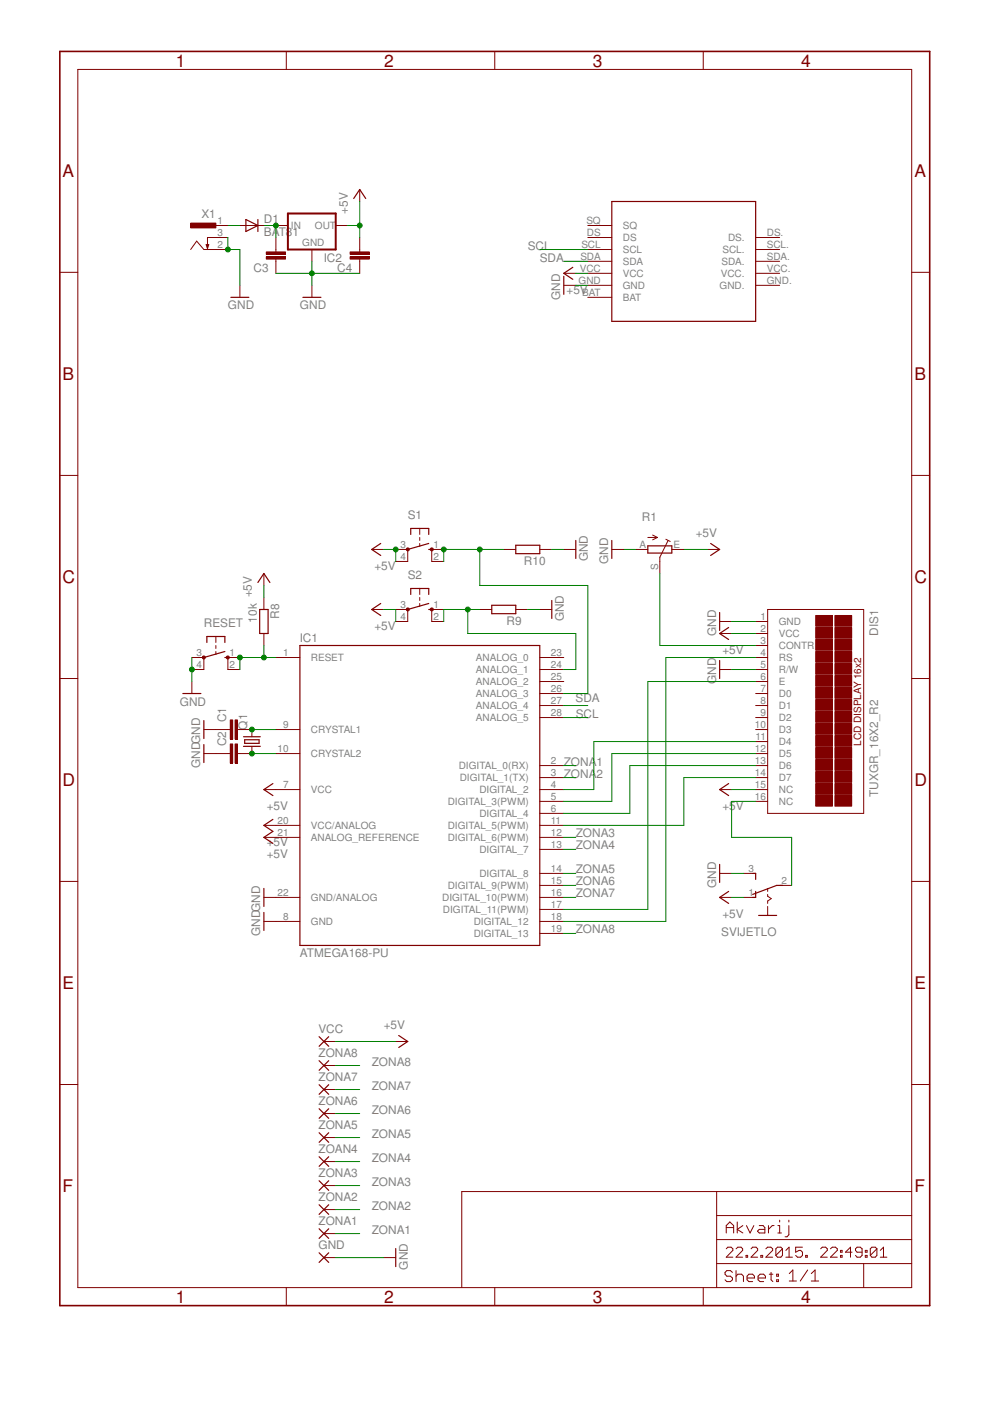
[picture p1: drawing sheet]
<svg xmlns="http://www.w3.org/2000/svg" width="210mm" height="297mm" viewBox="0 0 210 297" stroke-linecap="round" stroke-linejoin="round" font-family="sans-serif">
<path d="M63.5 136.6h50.7v63.4h-50.7zM51.5 155.9h3.6M51.5 157.9h3.6M51.8 156.5h3v.8h-3z" fill="none" stroke="#800000" stroke-width=".25"/>
<g fill="none" stroke="#800000" stroke-width=".21">
<path d="M58.4 47.7h2.5M66 52.8v2.5M71 47.7h2.6M58.4 139.1h5.1M114.2 139.1h5.1M159.9 139.1h2.5M159.9 131.5h2.5M159.9 134h2.5M159.9 136.6h2.5M162.4 128.9h20.4v43.2h-20.4zM53.3 154.3v1.6M53.3 157.9v1.5"/>
<path d="M58.4 159.4h5.1M58.4 154.3h5.1M114.2 151.8h5.1M114.2 149.3h5.1M114.2 146.7h5.1M114.2 144.2h5.1M114.2 141.6h5.1M159.9 159.4h2.5M159.9 154.3h2.5M159.9 151.8h2.5M159.9 149.3h2.5M159.9 146.7h2.5"/>
<path d="M159.9 144.2h2.5M159.9 141.6h2.5M159.9 156.9h2.5M58.4 167h5.1M58.4 177.2h5.1M58.4 174.6h5.1M114.2 167h5.1M114.2 177.2h5.1M114.2 174.6h5.1M114.2 179.7h5.1M114.2 172.1h5.1M114.2 169.5h5.1"/>
<path d="M114.2 164.5h5.1M114.2 162h5.1M159.9 167h2.5M159.9 169.5h2.5M159.9 164.5h2.5M159.9 162h2.5M58.4 194.9h5.1M58.4 189.9h5.1M114.2 197.5h5.1M114.2 194.9h5.1M114.2 189.9h5.1M114.2 192.4h5.1"/>
<path d="M114.2 187.3h5.1M114.2 184.8h5.1"/>
</g>
<path d="M60.9 45.2h10.1v7.6h-10.1z" fill="none" stroke="#800000" stroke-width=".42"/>
<path d="M176.7 130.2h3.5v2.3h-3.5z" fill-rule="evenodd" fill="#800000"/>
<path d="M176.7 130.2h3.5v2.3h-3.5z" fill="none" stroke="#800000" stroke-width=".21"/>
<path d="M172.6 130.2h3.5v2.3h-3.5z" fill-rule="evenodd" fill="#800000"/>
<path d="M172.6 130.2h3.5v2.3h-3.5z" fill="none" stroke="#800000" stroke-width=".21"/>
<path d="M176.7 132.8h3.5v2.2h-3.5z" fill-rule="evenodd" fill="#800000"/>
<path d="M176.7 132.8h3.5v2.2h-3.5z" fill="none" stroke="#800000" stroke-width=".21"/>
<path d="M172.6 132.8h3.5v2.2h-3.5z" fill-rule="evenodd" fill="#800000"/>
<path d="M172.6 132.8h3.5v2.2h-3.5z" fill="none" stroke="#800000" stroke-width=".21"/>
<path d="M176.7 135.3h3.5v2.3h-3.5z" fill-rule="evenodd" fill="#800000"/>
<path d="M176.7 135.3h3.5v2.3h-3.5z" fill="none" stroke="#800000" stroke-width=".21"/>
<path d="M172.6 135.3h3.5v2.3h-3.5z" fill-rule="evenodd" fill="#800000"/>
<path d="M172.6 135.3h3.5v2.3h-3.5z" fill="none" stroke="#800000" stroke-width=".21"/>
<path d="M176.7 137.8h3.5v2.3h-3.5z" fill-rule="evenodd" fill="#800000"/>
<path d="M176.7 137.8h3.5v2.3h-3.5z" fill="none" stroke="#800000" stroke-width=".21"/>
<path d="M172.6 137.8h3.5v2.3h-3.5z" fill-rule="evenodd" fill="#800000"/>
<path d="M172.6 137.8h3.5v2.3h-3.5z" fill="none" stroke="#800000" stroke-width=".21"/>
<path d="M176.7 140.4h3.5v2.3h-3.5z" fill-rule="evenodd" fill="#800000"/>
<path d="M176.7 140.4h3.5v2.3h-3.5z" fill="none" stroke="#800000" stroke-width=".21"/>
<path d="M172.6 140.4h3.5v2.3h-3.5z" fill-rule="evenodd" fill="#800000"/>
<path d="M172.6 140.4h3.5v2.3h-3.5z" fill="none" stroke="#800000" stroke-width=".21"/>
<path d="M176.7 142.9h3.5v2.3h-3.5z" fill-rule="evenodd" fill="#800000"/>
<path d="M176.7 142.9h3.5v2.3h-3.5z" fill="none" stroke="#800000" stroke-width=".21"/>
<path d="M172.6 142.9h3.5v2.3h-3.5z" fill-rule="evenodd" fill="#800000"/>
<path d="M172.6 142.9h3.5v2.3h-3.5z" fill="none" stroke="#800000" stroke-width=".21"/>
<path d="M176.7 145.5h3.5v2.2h-3.5z" fill-rule="evenodd" fill="#800000"/>
<path d="M176.7 145.5h3.5v2.2h-3.5z" fill="none" stroke="#800000" stroke-width=".21"/>
<path d="M172.6 145.5h3.5v2.2h-3.5z" fill-rule="evenodd" fill="#800000"/>
<path d="M172.6 145.5h3.5v2.2h-3.5z" fill="none" stroke="#800000" stroke-width=".21"/>
<path d="M176.7 148h3.5v2.3h-3.5z" fill-rule="evenodd" fill="#800000"/>
<path d="M176.7 148h3.5v2.3h-3.5z" fill="none" stroke="#800000" stroke-width=".21"/>
<path d="M172.6 148h3.5v2.3h-3.5z" fill-rule="evenodd" fill="#800000"/>
<path d="M172.6 148h3.5v2.3h-3.5z" fill="none" stroke="#800000" stroke-width=".21"/>
<path d="M176.7 150.5h3.5v2.3h-3.5z" fill-rule="evenodd" fill="#800000"/>
<path d="M176.7 150.5h3.5v2.3h-3.5z" fill="none" stroke="#800000" stroke-width=".21"/>
<path d="M172.6 150.5h3.5v2.3h-3.5z" fill-rule="evenodd" fill="#800000"/>
<path d="M172.6 150.5h3.5v2.3h-3.5z" fill="none" stroke="#800000" stroke-width=".21"/>
<path d="M176.7 153.1h3.5v2.3h-3.5z" fill-rule="evenodd" fill="#800000"/>
<path d="M176.7 153.1h3.5v2.3h-3.5z" fill="none" stroke="#800000" stroke-width=".21"/>
<path d="M172.6 153.1h3.5v2.3h-3.5z" fill-rule="evenodd" fill="#800000"/>
<path d="M172.6 153.1h3.5v2.3h-3.5z" fill="none" stroke="#800000" stroke-width=".21"/>
<path d="M176.7 155.6h3.5v2.3h-3.5z" fill-rule="evenodd" fill="#800000"/>
<path d="M176.7 155.6h3.5v2.3h-3.5z" fill="none" stroke="#800000" stroke-width=".21"/>
<path d="M172.6 155.6h3.5v2.3h-3.5z" fill-rule="evenodd" fill="#800000"/>
<path d="M172.6 155.6h3.5v2.3h-3.5z" fill="none" stroke="#800000" stroke-width=".21"/>
<path d="M176.7 158.2h3.5v2.2h-3.5z" fill-rule="evenodd" fill="#800000"/>
<path d="M176.7 158.2h3.5v2.2h-3.5z" fill="none" stroke="#800000" stroke-width=".21"/>
<path d="M172.6 158.2h3.5v2.2h-3.5z" fill-rule="evenodd" fill="#800000"/>
<path d="M172.6 158.2h3.5v2.2h-3.5z" fill="none" stroke="#800000" stroke-width=".21"/>
<path d="M176.7 160.7h3.5v2.3h-3.5z" fill-rule="evenodd" fill="#800000"/>
<path d="M176.7 160.7h3.5v2.3h-3.5z" fill="none" stroke="#800000" stroke-width=".21"/>
<path d="M172.6 160.7h3.5v2.3h-3.5z" fill-rule="evenodd" fill="#800000"/>
<path d="M172.6 160.7h3.5v2.3h-3.5z" fill="none" stroke="#800000" stroke-width=".21"/>
<path d="M176.7 163.2h3.5v2.3h-3.5z" fill-rule="evenodd" fill="#800000"/>
<path d="M176.7 163.2h3.5v2.3h-3.5z" fill="none" stroke="#800000" stroke-width=".21"/>
<path d="M172.6 163.2h3.5v2.3h-3.5z" fill-rule="evenodd" fill="#800000"/>
<path d="M172.6 163.2h3.5v2.3h-3.5z" fill="none" stroke="#800000" stroke-width=".21"/>
<path d="M176.7 165.8h3.5v2.3h-3.5z" fill-rule="evenodd" fill="#800000"/>
<path d="M176.7 165.8h3.5v2.3h-3.5z" fill="none" stroke="#800000" stroke-width=".21"/>
<path d="M172.6 165.8h3.5v2.3h-3.5z" fill-rule="evenodd" fill="#800000"/>
<path d="M172.6 165.8h3.5v2.3h-3.5z" fill="none" stroke="#800000" stroke-width=".21"/>
<path d="M176.7 168.3h3.5v2.3h-3.5z" fill-rule="evenodd" fill="#800000"/>
<path d="M176.7 168.3h3.5v2.3h-3.5z" fill="none" stroke="#800000" stroke-width=".21"/>
<path d="M172.6 168.3h3.5v2.3h-3.5z" fill-rule="evenodd" fill="#800000"/>
<path d="M50.8 47.7h5M76.1 40.1v2.5M66 60.4v2.5M149.7 116.2h2.6M55.8 121.3v2.6M55.8 126.4v2.5M55.8 134v2.6M152.3 131.5h2.5M152.3 134h2.5M45.7 154.3h2.5M50.8 154.3h2.5M172.6 168.3h3.5v2.3h-3.5z" fill="none" stroke="#800000" stroke-width=".21"/>
<path d="M52 46.4l2.6 1.3-2.6 1.3zM54.6 46.4v2.6M74.8 42l1.3-1.9 1.3 1.9M64.1 62.9h3.8M150.4 115l1.9 1.2-1.9 1.3M54.6 123.2l1.2-1.9 1.3 1.9M54.9 128.9h1.8v5.1h-1.8zM152.3 129.6v3.8M154.2 132.8l-1.9 1.2 1.9 1.3" fill="none" stroke="#800000" stroke-width=".25"/>
<path d="M49.7 152.3h.5v4.1h-.5z" fill-rule="evenodd" fill="#800000"/>
<path d="M49.7 152.3h.5v4.1h-.5z" fill="none" stroke="#800000" stroke-width=".21"/>
<path d="M48.7 152.3h.5v4.1h-.5z" fill-rule="evenodd" fill="#800000"/>
<path d="M45.7 159.4h2.5M48.2 154.3h.5M48.7 152.3h.5v4.1h-.5zM50.2 154.3h.6M50.8 159.4h2.5" fill="none" stroke="#800000" stroke-width=".21"/>
<path d="M49.7 157.4h.5v4.1h-.5z" fill-rule="evenodd" fill="#800000"/>
<path d="M49.7 157.4h.5v4.1h-.5z" fill="none" stroke="#800000" stroke-width=".21"/>
<path d="M48.7 157.4h.5v4.1h-.5z" fill-rule="evenodd" fill="#800000"/>
<g fill="none" stroke="#800000" stroke-width=".21">
<path d="M50.8 60.4v2.5M78.7 116.2h2.5M83.7 116.2h2.6v2.6h-2.6M88.8 111.8v1.3M88.8 113.7v.6M88.8 115v.6M93.9 116.2h-2.5v2.6h2.5M106.6 116.2h2.5M114.2 116.2h2.6M119.3 116.2h2.5M78.7 128.9h2.5M101.5 128.9h2.6"/>
<path d="M109.1 128.9h2.6M114.2 128.9h2.6M43.1 159.4h2.6M43.1 154.3h2.6M48.2 159.4h.5M48.7 157.4h.5v4.1h-.5zM50.2 159.4h.6M152.3 141.6h2.5M55.8 167h2.6M55.8 174.6h2.6M55.8 177.2h2.6M152.3 167h2.5"/>
<path d="M55.8 189.9h2.6M55.8 194.9h2.6M152.3 189.9h2.5M152.3 184.8h2.5M157.4 189.9h2.5M157.4 184.8h2.5M162.4 188v.6M162.4 189.2v.4l.8 .5-.8 .5v.5M162.4 191.8v1.9M165 187.3h2.5"/>
</g>
<g fill="none" stroke="#800000" stroke-width=".25">
<path d="M48.9 62.9h3.8M80.6 115l-1.9 1.2 1.9 1.3M86.9 113.1v-1.3h3.8v1.3M90.7 116.2h.7M109.1 115.4h5.1v1.7h-5.1zM121.8 114.3v3.9M80.6 127.7l-1.9 1.2 1.9 1.3M104.1 128.1h5v1.7h-5zM116.8 127v3.9M152.3 139.7v3.9M43.1 152.4v3.9M43.1 157.5v3.8"/>
<path d="M57.7 165.8l-1.9 1.2 1.9 1.3M57.7 173.4l-1.9 1.2 1.9 1.3-1.9 1.3 1.9 1.2M154.2 165.8l-1.9 1.2 1.9 1.3M55.8 188v3.8M55.8 193v3.8M152.3 182.9v3.8M154.2 188.6l-1.9 1.3 1.9 1.2M159.3 184.8h.6v1.3M159.9 188.6v1.3h-.6M160.5 193.7h3.8M165.6 187.3h-1.3l-5 1.9"/>
</g>
<path d="M86.1 116h.4v.5l-.2 .1-.2-.1-.2-.3z" fill-rule="evenodd" fill="#800000"/>
<path d="M86.1 116h.4v.5l-.2 .1-.2-.1-.2-.3z" fill="none" stroke="#800000" stroke-width=".21"/>
<path d="M91.1 116h.5v.5l-.2 .1-.3-.1-.1-.3z" fill-rule="evenodd" fill="#800000"/>
<path d="M91.1 116h.5v.5l-.2 .1-.3-.1-.1-.3zM83.7 128.9h2.6v2.6h-2.6M88.8 124.5v1.3M88.8 126.4v.6M88.8 127.7v.6M93.9 128.9h-2.5v2.6h2.5" fill="none" stroke="#800000" stroke-width=".21"/>
<path d="M90.7 115l-4.4 1.2M86.9 125.8v-1.3h3.8v1.3M90.7 128.9h.7" fill="none" stroke="#800000" stroke-width=".25"/>
<path d="M86.1 128.7h.4v.5l-.2 .1-.2-.1-.2-.3z" fill-rule="evenodd" fill="#800000"/>
<path d="M86.1 128.7h.4v.5l-.2 .1-.2-.1-.2-.3z" fill="none" stroke="#800000" stroke-width=".21"/>
<path d="M91.1 128.7h.5v.5l-.2 .1-.3-.1-.1-.3z" fill-rule="evenodd" fill="#800000"/>
<path d="M58.4 50.2v2.6M58.4 55.3v2.5M91.1 128.7h.5v.5l-.2 .1-.3-.1-.1-.3z" fill="none" stroke="#800000" stroke-width=".21"/>
<path d="M90.7 127.7l-4.4 1.2" fill="none" stroke="#800000" stroke-width=".25"/>
<path d="M56.3 53.3h4.1v.5h-4.1z" fill-rule="evenodd" fill="#800000"/>
<path d="M56.3 53.3h4.1v.5h-4.1z" fill="none" stroke="#800000" stroke-width=".21"/>
<path d="M56.3 54.3h4.1v.5h-4.1z" fill-rule="evenodd" fill="#800000"/>
<path d="M56.3 54.3h4.1v.5h-4.1zM58.4 52.8v.5M58.4 54.8v.5M76.1 50.2v2.6M76.1 55.3v2.5" fill="none" stroke="#800000" stroke-width=".21"/>
<path d="M74.1 53.3h4v.5h-4z" fill-rule="evenodd" fill="#800000"/>
<path d="M74.1 53.3h4v.5h-4z" fill="none" stroke="#800000" stroke-width=".21"/>
<path d="M74.1 54.3h4v.5h-4z" fill-rule="evenodd" fill="#800000"/>
<path d="M40.3 52.8l1.3-1.8 1.5 1.8h5.1M45.7 47.7h2.5M48.2 50.2h-4.3v2.3M74.1 54.3h4v.5h-4zM76.1 52.8v.5M76.1 54.8v.5" fill="none" stroke="#800000" stroke-width=".21"/>
<path d="M40.3 47.2h5.4v1h-5.4z" fill-rule="evenodd" fill="#800000"/>
<path d="M40.3 47.2h5.4v1h-5.4zM40.6 139.1h2.5v2.5h-2.5M45.7 134.7v1.2M45.7 136.6v.6M45.7 137.8v.7M50.8 139.1h-2.6v2.5h2.6" fill="none" stroke="#800000" stroke-width=".21"/>
<path d="M43.6 51.8h.6l-.3 .7zM43.8 135.9v-1.2h3.8v1.2M47.6 139.1h.6" fill="none" stroke="#800000" stroke-width=".25"/>
<path d="M42.9 138.9h.4l.2 .2-.2 .2-.2 .1-.2-.1z" fill-rule="evenodd" fill="#800000"/>
<path d="M42.9 138.9h.4l.2 .2-.2 .2-.2 .1-.2-.1z" fill="none" stroke="#800000" stroke-width=".21"/>
<path d="M48 138.9h.4l.2 .2-.2 .2-.2 .1-.2-.1z" fill-rule="evenodd" fill="#800000"/>
<g fill="none" stroke="#800000" stroke-width=".21">
<path d="M16.5 14.7h176.4v257.7h-176.4zM60.6 10.9v3.8M104.7 10.9v3.8M148.8 10.9v3.8M12.7 57.6h3.8M119.3 57.8h2.5M124.4 47.7h5.1M124.4 50.2h5.1M124.4 52.8h5.1M124.4 55.3h5.1M124.4 57.8h5.1M159.9 50.2h5.1"/>
<path d="M159.9 52.8h5.1M159.9 55.3h5.1M159.9 57.8h5.1M192.9 57.6h3.8M119.3 60.4h2.5M124.4 60.4h5.1M124.4 62.9h5.1M159.9 60.4h5.1M12.7 100.6h3.8M129.5 116.2h2.5M134.5 116.2h2.6M137.1 113.7h2"/>
<path d="M138.1 113.2l1 .5M139.1 113.7l-1 .5M140.9 114.1l.9 .5M141.4 114.4l-1.8 3.5v3.4M142.2 116.2h2.5M192.9 100.6h3.8M48 138.9h.4l.2 .2-.2 .2-.2 .1-.2-.1zM12.7 143.6h3.8M40.6 144.2v2.5M192.9 143.6h3.8M12.7 186.5h3.8M192.9 186.5h3.8"/>
<path d="M12.7 229.4h3.8M68.5 235.6h2.5M68.5 230.5h2.5M68.5 225.4h2.5M68.5 220.3h2.5M83.7 220.3h2.6M192.9 229.4h3.8M68.5 255.9h2.5M68.5 250.8h2.5M68.5 245.7h2.5M68.5 240.7h2.5M151.6 252.1v20.3"/>
<path d="M151.6 257.2h41.3M153.7 259.7h1.5M156 258.5v2.4M157.2 259.3l-1.2 .8 1.2 .8M157.9 259.3l.8 1.6 .8-1.6M160.7 259.3h.8l.3 .4v1.2h-1.1l-.4-.4 .4-.4h1.1M162.6 259.3v1.6M163.8 259.3h-.4l-.8 .8M164.6 259.3h.4v1.6M165 258.1v.4M166.9 259.3v1.9l-.4 .5h-.4M166.9 258.1v.4"/>
<path d="M192.9 252.1h-95.2v20.3M60.6 272.4v3.8M68.5 261h2.5M68.5 266.1h2.5M81.2 266.1h2.5M104.7 272.4v3.8M148.8 272.4v3.8M151.6 267.3h41.3M151.6 262.3h41.3M153.7 260.9v-1.6l.7-.8 .8 .8v1.6M153.7 264.2l.3-.3h.7l.4 .3v.3l-1.4 1.5h1.4M155 269.2l-.4-.4h-.8l-.4 .4v.4l.4 .4h.8l.4 .4v.4l-.4 .3h-.8l-.4-.3"/>
<path d="M155.7 264.2l.4-.3h.7l.3 .3v.3l-1.4 1.5h1.4M155.7 268.8v2.3M155.7 270l.4-.4h.8l.4 .4v1.1M157.9 265.6h.3v.4h-.3zM158.1 270.4h1.5v-.4l-.3-.4h-.8l-.4 .4v.8l.4 .3h.8M158.9 264.2l.4-.3h.7l.3 .3v.3l-1.4 1.5h1.4M160.4 270.4h1.6v-.4l-.4-.4h-.8l-.4 .4v.8l.4 .3h.8M161 265.6h.4v.4h-.4zM162.1 264.2l.3-.3h.7l.4 .3v.3l-1.4 1.5h1.4M162.8 269.6h.7M163.2 269.2v1.6l.3 .3M164.3 269.6h.4v.4h-.4z"/>
<path d="M164.3 270.8h.4v.3h-.4zM164.6 260.9h.8M165.6 264.2v1.4l-.4 .4h-.7l-.3-.4M165.6 264.2l-.4-.3h-.7l-.3 .3v1.4M165.6 264.2l-1.4 1.4M166.3 266h1.4M166.3 264.5l.7-.6v2.1M167 269.5l.8-.8v2.3M167 271h1.5M169.8 263.9h-1.4v1l.7-.4h.3l.4 .4v.7l-.4 .4h-.7l-.3-.4M170.5 265.6h.3v.4h-.3zM170.9 268.7l-1.6 2.3"/>
<path d="M171.7 271h1.5M171.7 269.5l.8-.8v2.3M173.7 264.2l.3-.3h.7l.3 .3v.3l-1.3 1.5h1.3M175.7 264.2l.4-.3h.7l.4 .3v.3l-1.5 1.5h1.5M177.8 265.6h.4v.4h-.4zM177.8 264.5h.4v.4h-.4zM180.3 264.9h-1.4l1.1-1v2.1M182.4 264.9h-1l-.4-.4v-.3l.4-.3h.6l.4 .3v1.4l-.4 .4h-.6l-.4-.4M182.8 267.3v5.1M183.1 265.6h.4v.4h-.4zM183.1 264.5h.4v.4h-.4zM185.5 264.2v1.4l-.3 .4h-.7l-.4-.4"/>
<path d="M185.5 264.2l-.3-.3h-.7l-.4 .3v1.4M185.5 264.2l-1.4 1.4M186.3 266h1.4M186.3 264.5l.6-.6v2.1"/>
</g>
<g fill="none" stroke="#800000" stroke-width=".25">
<path d="M119.3 58.5v3.8M121.2 56.6l-1.9 1.2 1.9 1.3M129.5 42.6h30.4v25.4h-30.4zM129.5 114.3v3.9M137.1 115.5h5.1v1.5h-5.1zM47.6 137.8l-4.5 1.3M38.7 146.7h3.8M67.5 219.3l2.1 2.1M69.6 219.3l-2.1 2.1M84.4 219.1l1.9 1.2-1.9 1.3M67.5 239.6l2.1 2.1M67.5 234.6l2.1 2"/>
<path d="M67.5 229.5l2.1 2M67.5 224.4l2.1 2M69.6 239.6l-2.1 2.1M69.6 234.6l-2.1 2M69.6 229.5l-2.1 2M69.6 224.4l-2.1 2M67.5 260l2.1 2M67.5 254.9l2.1 2M67.5 249.8l2.1 2M67.5 244.7l2.1 2.1M69.6 260l-2.1 2M69.6 254.9l-2.1 2"/>
<path d="M69.6 249.8l-2.1 2M69.6 244.7l-2.1 2.1M67.5 265l2.1 2.1M69.6 265l-2.1 2.1M83.7 264.2v3.8"/>
</g>
<path d="M12.7 10.9h184v265.3h-184z" fill="none" stroke="#800000" stroke-width=".34"/>
<path d="M58.4 57.8h17.7M66 55.3v5.1M154.8 131.5h5.1" fill="none" stroke="#008000" stroke-width=".21"/>
<circle cx="66" cy="57.8" r=".51" fill="#008000"/>
<g fill="none" stroke="#008000" stroke-width=".21">
<path d="M48.2 50.2v2.6h2.6v7.6M116.8 116.2h2.5M111.7 128.9h2.5M154.8 141.6h5.1M154.8 184.8h2.6"/>
<circle cx="66" cy="57.8" r=".51"/>
</g>
<circle cx="48.2" cy="52.8" r=".51" fill="#008000"/>
<g fill="none" stroke="#008000" stroke-width=".21">
<path d="M40.6 139.1v5.1"/>
<circle cx="48.2" cy="52.8" r=".51"/>
</g>
<circle cx="40.6" cy="141.6" r=".51" fill="#008000"/>
<g fill="none" stroke="#008000" stroke-width=".21">
<path d="M73.6 47.7h2.5M76.1 42.6v7.6M121.8 60.4h2.6M132 116.2h2.5M55.8 123.9v2.5M154.8 134h5.1M71 266.1h10.2"/>
<circle cx="40.6" cy="141.6" r=".51"/>
</g>
<circle cx="76.1" cy="47.7" r=".51" fill="#008000"/>
<g fill="none" stroke="#008000" stroke-width=".21">
<path d="M81.2 116.2h2.5v2.6M81.2 128.9h2.5v2.6M154.8 167h5.1M154.8 189.9h2.6"/>
<circle cx="76.1" cy="47.7" r=".51"/>
</g>
<circle cx="83.7" cy="116.2" r=".51" fill="#008000"/>
<g fill="none" stroke="#008000" stroke-width=".21">
<path d="M121.8 57.8h2.6M144.7 116.2h5M139.6 121.3v15.3h20.3M53.3 154.3h5.1M71 220.3h12.7"/>
<circle cx="83.7" cy="116.2" r=".51"/>
</g>
<circle cx="53.3" cy="154.3" r=".51" fill="#008000"/>
<g fill="none" stroke="#008000" stroke-width=".21">
<path d="M53.3 159.4h5.1"/>
<circle cx="53.3" cy="154.3" r=".51"/>
</g>
<circle cx="53.3" cy="159.4" r=".51" fill="#008000"/>
<g fill="none" stroke="#008000" stroke-width=".21">
<path d="M55.8 47.7h2.6v2.5"/>
<circle cx="53.3" cy="159.4" r=".51"/>
</g>
<circle cx="58.4" cy="47.7" r=".51" fill="#008000"/>
<g fill="none" stroke="#008000" stroke-width=".21">
<path d="M93.9 116.2h12.7M101.5 116.2v7.7h22.9v22.8h-5.1M159.9 139.1h-19v55.8h-21.6M159.9 144.2h-22.8v48.2h-17.8M159.9 159.4h-30.4v10.1h-10.2M159.9 156.9h-34.3v10.1h-6.3M159.9 164.5h-15.2v10.1h-25.4M159.9 162h-26.6v10.1h-14"/>
<circle cx="58.4" cy="47.7" r=".51"/>
</g>
<circle cx="101.5" cy="116.2" r=".51" fill="#008000"/>
<g fill="none" stroke="#008000" stroke-width=".21">
<path d="M93.9 116.2v2.6"/>
<circle cx="101.5" cy="116.2" r=".51"/>
</g>
<circle cx="93.9" cy="116.2" r=".51" fill="#008000"/>
<g fill="none" stroke="#008000" stroke-width=".21">
<path d="M93.9 128.9h7.6M99 128.9v5.1h22.8v7.6h-2.5"/>
<circle cx="93.9" cy="116.2" r=".51"/>
</g>
<circle cx="99" cy="128.9" r=".51" fill="#008000"/>
<g fill="none" stroke="#008000" stroke-width=".21">
<path d="M48.2 47.7h2.6M119.3 55.3h5.1M55.8 136.6v2.5M58.4 139.1h-7.6v2.5M93.9 128.9v2.6M119.3 149.3h5.1M159.9 169.5h-5.1v7.7h12.7v10.1"/>
<circle cx="99" cy="128.9" r=".51"/>
</g>
<circle cx="55.8" cy="139.1" r=".51" fill="#008000"/>
<circle cx="55.8" cy="139.1" r=".51" fill="none" stroke="#008000" stroke-width=".21"/>
<circle cx="50.8" cy="139.1" r=".51" fill="#008000"/>
<g fill="none" stroke="#008000" stroke-width=".21">
<path d="M114.2 52.8h10.2M119.3 151.8h5.1M119.3 162h2.5M119.3 164.5h2.5M119.3 177.2h2.5M119.3 179.7h2.5M119.3 184.8h2.5M119.3 187.3h2.5M119.3 189.9h2.5M119.3 197.5h2.5M71 235.6h5.1M71 230.5h5.1"/>
<path d="M71 225.4h5.1M71 255.9h5.1M71 250.8h5.1M71 245.7h5.1M71 240.7h5.1M71 261h5.1"/>
<circle cx="50.8" cy="139.1" r=".51"/>
</g>
<g font-size="3.7" fill="#800000">
<text x="37.2" y="14.1">1</text>
<text x="81.3" y="14.1">2</text>
<text x="125.4" y="14.1">3</text>
<text x="169.5" y="14.1">4</text>
<text x="13.3" y="37.5">A</text>
<text x="193.5" y="37.5">A</text>
<text x="13.3" y="80.4">B</text>
<text x="193.5" y="80.4">B</text>
<text x="13.3" y="123.4">C</text>
<text x="193.5" y="123.4">C</text>
<text x="13.3" y="166.3">D</text>
<text x="193.5" y="166.3">D</text>
<text x="13.3" y="209.3">E</text>
<text x="193.5" y="209.3">E</text>
<text x="13.3" y="252.2">F</text>
<text x="193.5" y="252.2">F</text>
<text x="37.2" y="275.6">1</text>
<text x="81.3" y="275.6">2</text>
<text x="125.4" y="275.6">3</text>
<text x="169.5" y="275.6">4</text>
</g>
<g font-size="2.5" fill="#808080">
<text x="42.6" y="46.2">X1</text>
<text x="55.8" y="47.2">D1</text>
<text x="73.6" y="45.2" transform="rotate(-90 73.6 45.2)">+5V</text>
<text x="55.8" y="50">BAT81</text>
<text x="111.7" y="52.8">SCL</text>
<text x="53.6" y="57.5">C3</text>
<text x="68.5" y="55.3">IC2</text>
<text x="71.4" y="57.5">C4</text>
<text x="114.2" y="55.3">SDA</text>
<text x="48.2" y="65.4">GND</text>
<text x="63.5" y="65.4">GND</text>
<text x="118.5" y="63.5" transform="rotate(-90 118.5 63.5)">GND</text>
<text x="119.9" y="62.1">+5V</text>
<text x="86.3" y="109.9">S1</text>
<text x="135.8" y="110.3">R1</text>
<text x="147.2" y="113.7">+5V</text>
<text x="110.9" y="119.5">R10</text>
<text x="124.4" y="118.8" transform="rotate(-90 124.4 118.8)">GND</text>
<text x="128.7" y="119.3" transform="rotate(-90 128.7 119.3)">GND</text>
<text x="79.2" y="120.6">+5V</text>
<text x="86.3" y="122.6">S2</text>
<text x="53.3" y="126.4" transform="rotate(-90 53.3 126.4)">+5V</text>
<text x="54.3" y="131.7" transform="rotate(-90 54.3 131.7)">10k</text>
<text x="59.1" y="130.9" transform="rotate(-90 59.1 130.9)">R8</text>
<text x="119.3" y="131.5" transform="rotate(-90 119.3 131.5)">GND</text>
<text x="43.1" y="132.8">RESET</text>
<text x="63.5" y="135.8">IC1</text>
<text x="79.2" y="133.3">+5V</text>
<text x="107.2" y="132.2">R9</text>
<text x="151.6" y="134.5" transform="rotate(-90 151.6 134.5)">GND</text>
<text x="185.8" y="134.5" transform="rotate(-90 185.8 134.5)">DIS1</text>
<text x="152.9" y="138.3">+5V</text>
<text x="38.1" y="149.3">GND</text>
<text x="121.8" y="148.5">SDA</text>
<text x="151.6" y="144.7" transform="rotate(-90 151.6 144.7)">GND</text>
<text x="47.8" y="152.8" transform="rotate(-90 47.8 152.8)">C1</text>
<text x="52.3" y="154.3" transform="rotate(-90 52.3 154.3)">Q1</text>
<text x="121.8" y="151.8">SCL</text>
<text x="47.8" y="157.9" transform="rotate(-90 47.8 157.9)">C2</text>
<text x="119.3" y="162">ZONA1</text>
<text x="42.4" y="162.5" transform="rotate(-90 42.4 162.5)">GNDGND</text>
<text x="119.3" y="164.5">ZONA2</text>
<text x="56.4" y="171.4">+5V</text>
<text x="152.9" y="171.4">+5V</text>
<text x="185.8" y="168.6" transform="rotate(-90 185.8 168.6)">TUXGR_16X2_R2</text>
<text x="56.4" y="178.9">+5V</text>
<text x="121.8" y="177.2">ZONA3</text>
<text x="121.8" y="179.7">ZONA4</text>
<text x="56.4" y="181.5">+5V</text>
<text x="121.8" y="184.8">ZONA5</text>
<text x="121.8" y="187.3">ZONA6</text>
<text x="121.8" y="189.9">ZONA7</text>
<text x="151.6" y="187.8" transform="rotate(-90 151.6 187.8)">GND</text>
<text x="55.1" y="198" transform="rotate(-90 55.1 198)">GNDGND</text>
<text x="121.8" y="197.5">ZONA8</text>
<text x="152.6" y="198">SVIJETLO</text>
<text x="152.9" y="194.2">+5V</text>
<text x="63.5" y="202.6">ATMEGA168-PU</text>
<text x="67.4" y="218.5">VCC</text>
<text x="81.2" y="217.8">+5V</text>
<text x="67.4" y="223.6">ZONA8</text>
<text x="78.7" y="225.4">ZONA8</text>
<text x="67.4" y="233.7">ZONA6</text>
<text x="67.4" y="228.6">ZONA7</text>
<text x="78.7" y="230.5">ZONA7</text>
<text x="67.4" y="238.8">ZONA5</text>
<text x="78.7" y="235.6">ZONA6</text>
<text x="67.4" y="243.9">ZOAN4</text>
<text x="78.7" y="245.7">ZONA4</text>
<text x="78.7" y="240.7">ZONA5</text>
<text x="67.4" y="249">ZONA3</text>
<text x="78.7" y="250.8">ZONA3</text>
<text x="67.4" y="254">ZONA2</text>
<text x="78.7" y="255.9">ZONA2</text>
<text x="67.4" y="259.1">ZONA1</text>
<text x="78.7" y="261">ZONA1</text>
<text x="67.4" y="264.2">GND</text>
<text x="86.3" y="268.6" transform="rotate(-90 86.3 268.6)">GND</text>
</g>
<g font-size="2.1" fill="#808080">
<text x="46" y="47.3">1</text>
<text x="124.1" y="47.3">SQ</text>
<text x="46" y="52.4">2</text>
<text x="46" y="49.9">3</text>
<text x="61.6" y="48.3">IN</text>
<text x="64" y="52">GND</text>
<text x="66.6" y="48.3">OUT</text>
<text x="123" y="52.4">SCL</text>
<text x="124.2" y="49.9">DS</text>
<text x="131.8" y="48.5">SQ</text>
<text x="131.8" y="51">DS</text>
<text x="131.8" y="53.6">SCL</text>
<text x="152.9" y="53.6">SCL.</text>
<text x="154.1" y="51">DS.</text>
<text x="162.3" y="49.9">DS.</text>
<text x="162.3" y="52.4">SCL.</text>
<text x="122.7" y="57.5">VCC</text>
<text x="122.8" y="54.9">SDA</text>
<text x="131.8" y="56.1">SDA</text>
<text x="131.8" y="58.6">VCC</text>
<text x="152.5" y="58.6">VCC.</text>
<text x="152.7" y="56.1">SDA.</text>
<text x="162.3" y="54.9">SDA.</text>
<text x="162.3" y="57.5">VCC.</text>
<text x="122.4" y="60">GND</text>
<text x="123.2" y="62.6">BAT</text>
<text x="131.8" y="61.1">GND</text>
<text x="131.8" y="63.7">BAT</text>
<text x="152.3" y="61.1">GND.</text>
<text x="162.3" y="60">GND.</text>
<text x="84.8" y="115.9">3</text>
<text x="84.8" y="118.4">4</text>
<text x="91.7" y="118.4">2</text>
<text x="91.7" y="115.9">1</text>
<text x="135.3" y="115.9">A</text>
<text x="142.5" y="115.9">E</text>
<text x="139.2" y="120.5" transform="rotate(-90 139.2 120.5)">S</text>
<text x="84.8" y="128.6">3</text>
<text x="84.8" y="131.1">4</text>
<text x="91.7" y="131.1">2</text>
<text x="91.7" y="128.6">1</text>
<text x="160.9" y="131.1">1</text>
<text x="160.9" y="133.6">2</text>
<text x="160.9" y="136.2">3</text>
<text x="164.8" y="132.2">GND</text>
<text x="164.8" y="134.8">VCC</text>
<text x="164.8" y="137.3">CONTR</text>
<text x="41.6" y="138.7">3</text>
<text x="41.6" y="141.3">4</text>
<text x="48.6" y="141.3">2</text>
<text x="48.6" y="138.7">1</text>
<text x="59.9" y="138.7">1</text>
<text x="65.8" y="139.9">RESET</text>
<text x="100.7" y="142.4">ANALOG_1</text>
<text x="100.7" y="139.9">ANALOG_0</text>
<text x="116.5" y="143.8">25</text>
<text x="116.5" y="141.3">24</text>
<text x="116.5" y="138.7">23</text>
<text x="160.9" y="138.7">4</text>
<text x="160.9" y="141.3">5</text>
<text x="160.9" y="143.8">6</text>
<text x="164.8" y="139.9">RS</text>
<text x="164.8" y="142.4">R/W</text>
<text x="100.7" y="147.5">ANALOG_3</text>
<text x="100.7" y="144.9">ANALOG_2</text>
<text x="116.5" y="148.9">27</text>
<text x="116.5" y="146.3">26</text>
<text x="160.9" y="146.3">7</text>
<text x="160.9" y="148.9">8</text>
<text x="164.8" y="144.9">E</text>
<text x="164.8" y="147.5">D0</text>
<text x="59.9" y="154">9</text>
<text x="65.8" y="155.1">CRYSTAL1</text>
<text x="100.7" y="152.6">ANALOG_5</text>
<text x="100.7" y="150">ANALOG_4</text>
<text x="116.5" y="151.4">28</text>
<text x="159.7" y="154">10</text>
<text x="160.9" y="151.4">9</text>
<text x="164.8" y="150">D1</text>
<text x="164.8" y="152.6">D2</text>
<text x="164.8" y="155.1">D3</text>
<text x="58.7" y="159">10</text>
<text x="65.8" y="160.2">CRYSTAL2</text>
<text x="116.5" y="161.6">2</text>
<text x="159.7" y="159">12</text>
<text x="159.7" y="161.6">13</text>
<text x="159.9" y="156.5">11</text>
<text x="164.8" y="157.6">D4</text>
<text x="164.8" y="160.2">D5</text>
<text x="59.9" y="166.7">7</text>
<text x="65.8" y="167.8">VCC</text>
<text x="97.1" y="162.7">DIGITAL_0(RX)</text>
<text x="97.3" y="165.3">DIGITAL_1(TX)</text>
<text x="101.4" y="167.8">DIGITAL_2</text>
<text x="116.5" y="166.7">4</text>
<text x="116.5" y="164.1">3</text>
<text x="159.7" y="164.1">14</text>
<text x="159.7" y="166.7">15</text>
<text x="164.8" y="162.7">D6</text>
<text x="164.8" y="165.3">D7</text>
<text x="164.8" y="167.8">NC</text>
<text x="94.7" y="170.3">DIGITAL_3(PWM)</text>
<text x="101.4" y="172.9">DIGITAL_4</text>
<text x="116.5" y="171.7">6</text>
<text x="116.5" y="169.2">5</text>
<text x="159.7" y="169.2">16</text>
<text x="164.8" y="170.3">NC</text>
<text x="58.7" y="176.8">21</text>
<text x="58.7" y="174.3">20</text>
<text x="65.8" y="177.9">ANALOG_REFERENCE</text>
<text x="65.8" y="175.4">VCC/ANALOG</text>
<text x="94.7" y="177.9">DIGITAL_6(PWM)</text>
<text x="94.7" y="175.4">DIGITAL_5(PWM)</text>
<text x="116.5" y="179.4">13</text>
<text x="116.5" y="176.8">12</text>
<text x="116.5" y="174.3">11</text>
<text x="101.4" y="185.5">DIGITAL_8</text>
<text x="101.4" y="180.5">DIGITAL_7</text>
<text x="116.5" y="184.4">14</text>
<text x="158.4" y="184.4">3</text>
<text x="58.7" y="189.5">22</text>
<text x="65.8" y="190.6">GND/ANALOG</text>
<text x="93.6" y="190.6">DIGITAL_10(PWM)</text>
<text x="94.7" y="188.1">DIGITAL_9(PWM)</text>
<text x="116.5" y="189.5">16</text>
<text x="116.5" y="187">15</text>
<text x="158.4" y="189.5">1</text>
<text x="165.4" y="187">2</text>
<text x="59.9" y="194.6">8</text>
<text x="65.8" y="195.7">GND</text>
<text x="93.7" y="193.2">DIGITAL_11(PWM)</text>
<text x="100.2" y="195.7">DIGITAL_12</text>
<text x="116.5" y="194.6">18</text>
<text x="116.5" y="192.1">17</text>
<text x="116.5" y="197.1">19</text>
<text x="100.2" y="198.2">DIGITAL_13</text>
</g>
<text font-size="2.1" fill="#800000" x="182.2" y="157.8" transform="rotate(-90 182.2 157.8)">LCD DISPLAY 16x2</text>
</svg>
